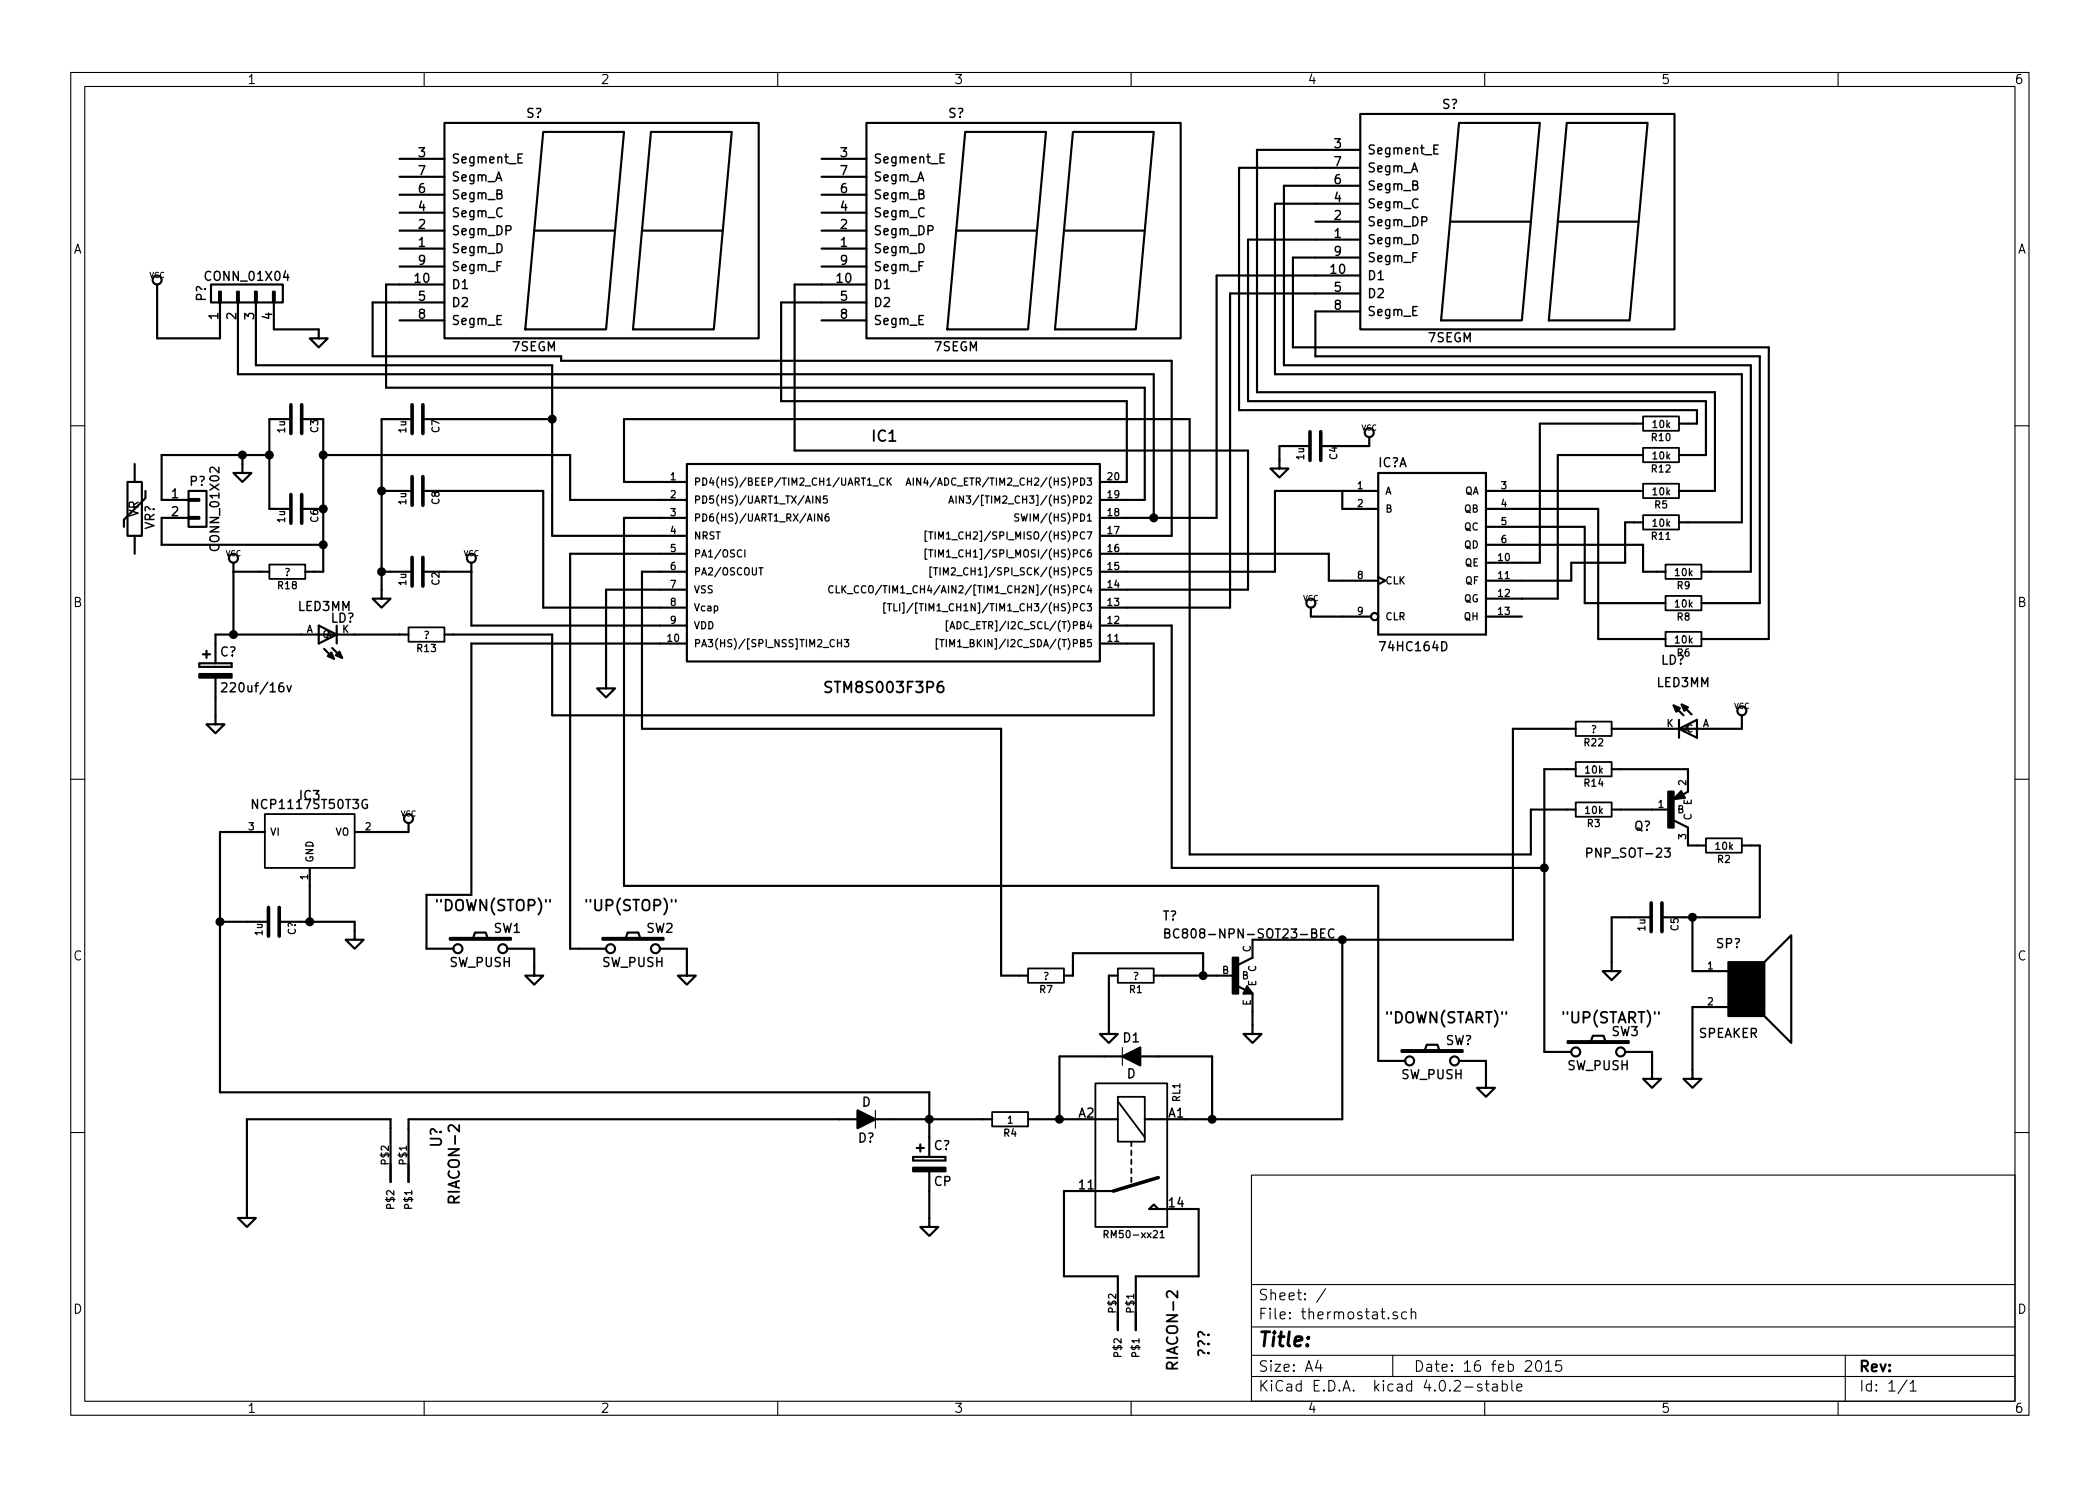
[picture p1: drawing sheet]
<svg xmlns="http://www.w3.org/2000/svg" width="297mm" height="210mm" viewBox="0 0 297 210" stroke-linecap="round" stroke-linejoin="round" font-family="sans-serif">
<g fill="none" stroke="#000" stroke-width=".15">
<path d="M10 10.3h277v189.9h-277zM12 12.2h273v186.1h-273zM60 10.3v1.9M110 10.3v1.9M160 10.3v1.9M210 10.3v1.9M260 10.3v1.9M10 60.2h2M285 60.2h2M10 110.3h2M285 110.3h2M123.8 157.1v2.5"/>
<path d="M158.7 148.2v2.5M10 160.2h2M177 166.3h108v32h-108zM285 160.2h2M60 198.3v1.9M110 198.3v1.9M160 198.3v1.9M177 194.8h108M177 191.8h108M177 187.8h108M177 181.8h108M186.4 192.5l-.3 1h.9"/>
<path d="M186.8 193v1M187.5 182.3l-1.3 2M197 191.8v3M197.6 185.7a.37 .37 0 0 0-.6 .1v.1a.54 .54 0 0 0 .6 .3l.1 .1-.1 .2-.1 .1-.5-.1M199 185.7l-.5-.1-.3 .3 .1 .6 .2 .1 .5-.1M199.6 185.7a.38 .38 0 0 1 .7 .1v.8M199.6 185.1v1.5M209.6 195.9a.37 .37 0 0 0-.6 .1v.1a.54 .54 0 0 0 .6 .3l.1 .1-.1 .2-.2 .1-.4-.1M210 198.3v1.9M210.1 195.8h.5M210.3 195.3v1.3l.2 .2h.1M211.2 195.9l.1-.1 .4 .1 .1 .9"/>
<path d="M211.8 196.2l-.5 .1-.2 .2 .1 .2 .1 .1 .5-.1M212.5 195.9a.48 .48 0 0 1 .6 .1l.1 .1-.1 .6a.48 .48 0 0 1-.6 0M212.5 195.3v1.5M213.8 195.3v1.3l.2 .2M214.6 196.3l.7-.1-.1-.3-.4-.1-.2 .2v.7l.2 .1 .4-.1M217.3 192.7a.35 .35 0 0 1 .4-.2 .35 .35 0 0 1 .3 .3 .77 .77 0 0 1-.4 1.2 .9 .9 0 0 1-.3-1.3zM218.6 193l.4-.5v1.5M218.6 194h.9M220.8 192.5h-.7l-.1 .7a.62 .62 0 0 1 .8 0l.1 .2-.1 .5-.2 .1h-.3l-.3-.1M260 198.3v1.9M261 191.8v6.5M269.7 195.2l-1.2 2"/>
<path d="M270.2 195.8l.4-.5v1.5M270.2 196.8h.8"/>
</g>
<g fill="none" stroke="#000" stroke-width=".3">
<path d="M62.9 17.4h44.4v30.5h-44.4zM76.8 18.7h11.5l-2.6 27.9h-11.4zM92.1 18.7h11.4l-2.5 27.9h-11.5zM122.6 17.4h44.4v30.5h-44.4zM136.5 18.7h11.5l-2.6 27.9h-11.4zM151.8 18.7h11.4l-2.5 27.9h-11.5zM192.4 16.1h44.5v30.5h-44.5zM206.4 17.4h11.4l-2.5 27.9h-11.5zM221.6 17.4h11.4l-2.5 27.9h-11.4zM56.5 32.6h6.4M56.5 35.2h6.4M56.5 22.5h6.4"/>
<path d="M56.5 30.1h6.4M56.5 27.6h6.4M56.5 25h6.4M56.5 37.7h6.4M75.6 32.6h11.4M90.8 32.6h11.4M116.2 32.6h6.4M116.2 35.2h6.4M116.2 22.5h6.4M116.2 30.1h6.4M116.2 27.6h6.4M116.2 25h6.4"/>
<path d="M116.2 37.7h6.4M135.3 32.6h11.4M150.5 32.6h11.4M186.1 31.4h6.3M192.4 39h-20.3v34.3h-16.5M192.4 26.3h-10.8v25.4h66v29.2h-6.9M192.4 21.2h-14.6v34.3h64.8v14h-5.1M192.4 33.9h-15.9v22.9h64.8v7.6h-3.8M192.4 28.8h-12.1v24.2h66.1v20.9h-8.9M192.4 23.7h-17.1v34.3h64.7v1.9h-2.5M192.4 36.4h-9.5v12.7h67.3v41.3h-9.5M205.1 31.4h11.4"/>
<path d="M220.3 31.4h11.5M22.2 40.3v7.6h8.9v-5.1M29.8 40.3h10.2v2.5h-10.2zM31 41.3h.2v1.5h-.2zM33.5 41.3h.3v1.5h-.3zM33.7 42.8v10.2h129.5v20.3M36.1 41.3h.2v1.5h-.2zM36.2 42.8v8.9h41.9v24.1h19M38.6 41.3h.3v1.5h-.3zM38.7 42.8v3.8h6.4v1.3h1.3l-1.3 1.2-1.3-1.2h1.3M40.9 59.3h-2.8v12.7h2.8M42.9 59.3h2.8v21.6h-2.5"/>
<path d="M56.5 45.3h6.4M58 59.3h-4v25.4h1.2l-1.2 1.3-1.3-1.3h1.3M60.1 59.3h18M62.9 40.3h-8.3v14.6h107.3v15.8h-6.3M62.9 42.8h-10.2v7.6h26.7v.6h86.3v24.8h-10.1M116.2 45.3h6.4M122.6 42.8h-12.1v14h48.9v11.4h-3.8M122.6 40.3h-10.2v23.4h64.1v19.7h-20.9M192.4 41.5h-18.4v44.5h-18.4M192.4 44.1h-6.3v6.3h62.8v34.9h-8.2M232.4 59.9h-14.6v19.7h-7.6M18 68.2h2.1v7.6h-2.1z"/>
<path d="M19 65.7v2.5M19 75.8v2.6M20.6 69.5v1l-3.1 3v1M26.7 73.1h1.5v.3h-1.5zM26.7 70.6h1.5v.3h-1.5zM26.7 69.5h2.5v5h-2.5zM26.7 73.3h-3.8v3.8h22.8M33 79.6v10.2M34.3 64.4v2.5h1.3l-1.3 1.3-1.3-1.3h1.3M38.1 64.4h-15.2v6.3h3.8M42.9 72h2.8M45.7 64.4h34.9v6.3h16.5"/>
<path d="M54 69.5h4M60.1 69.5h16.7v16.5h20.3M66.7 79.6v8.9h30.4M97.1 68.2h-8.8v-8.9h80v61.6h48.2v-6.4h6.4M97.1 73.3h-8.8v52h106.6v24.8h3.9M97.1 78.4h-16.5v55.8h5.1M97.2 65.7h58.4v27.9h-58.4zM155.6 78.4h32.4v3.8h6.9M185 63.1h-4v3.2h1.2l-1.2 1.3-1.3-1.3h1.3M189.9 69.5v2.5h5M193.7 61.8v1.3h-6.6M194.9 69.5h-14.6v11.4h-24.7"/>
<path d="M194.9 66.9h15.3v22.9h-15.3zM210.2 77.1h22.2v3.8h3.2M210.2 69.5h22.2M210.2 72h15.9v18.4h9.5M210.2 74.5h14v10.8h11.4M232.4 73.9h-2.5v5.7h-7.7v2.6h-12M232.4 64.4h-12.1v20.3h-10.1M28.2 93.8v.6zM28.2 94.4h4.6zM28.2 93.8h4.6zM28.7 92.6h1M29.2 92.1v1"/>
<path d="M30.5 95.9v6.6h1.2l-1.2 1.3-1.3-1.3h1.3M32.8 93.8v.6zM33 80.9h5.1M45.1 88.5l2.5 1.3-2.5 1.3zM45.8 91.8l1.4 1.4M47 91.7l1.4 1.4M47.6 88.5v2.6M54 80.9h4M57.8 89.8h-27.3v4M60.1 80.9h6.6M62.9 89.8h15.2v11.4h85.1v-10.1h-7.6M97.1 83.4h-11.4v14h1.3l-1.3 1.3-1.2-1.3h1.2"/>
<path d="M97.1 80.9h-6.3v22.2h50.8v34.9h3.8M97.1 91.1h-30.4v35.5h-6.4v7.6h3.8M155.6 88.5h10.1v34.3h52.7M185.4 86v1.2h8.5M194.9 81.7l1.1 .5-1.1 .5M210.2 87.2h5.1M236.7 99.8l1.4 1.4M237.9 99.7l1.4 1.4M37.5 117.7h-6.4v36.9h100.3v9.1M57.8 116.5v1.2h-7.6M222.9 108.8h-4.5v40h3.8M222.9 103.1h-8.9v29.9h-36.8v2.5l-2.1 1"/>
<path d="M228 114.5h8.2M228 108.8h10.8v3.2l-.8 .4M236.7 116.1l2.1 1v2.5h2.5M237.5 101.8v2.6M237.5 103.1l2.5-1.3v2.6zM237.7 112.6h-.3l.3-.2 .3 .4-1 .1 .7-.8 .4 .7M237.8 112l.5 .9-1.6 .2zM246.4 101.2v1.9h-18.4M246.4 119.6h2.5v10.2h-13.6M31.1 130.4h6.6M39.8 130.4h10.4v2.6h1.2l-1.2 1.2-1.3-1.2h1.3M43.8 122.8v7.6"/>
<path d="M63.6 132.7h8.7v.3h-8.7zM66.9 132.7l.3-.8h1.5l.3 .8M71.8 134.2h3.8v3.8h1.2l-1.2 1.3-1.3-1.3h1.3M85.2 132.7h8.7v.3h-8.7zM88.5 132.7l.3-.8h1.5l.3 .8M93.3 134.2h3.9v3.8h1.2l-1.2 1.3-1.3-1.3h1.3M150.5 138h1.3v-3.1h18.4v3.1M158.1 138h-1.3v8.3h1.3l-1.3 1.3-1.2-1.3h1.2M163.2 138h11.4M174.9 139.5l1.2 .6M176.4 139.6l.8 1h-1.3zM189.9 133v25.4h-22.3"/>
<path d="M233.3 129.8h-5.3v7.6h1.2l-1.2 1.3-1.3-1.3h1.3M239.4 129.8v7.6h5.1M249.6 136.1l3.8-3.8v15.3l-3.8-3.8M121.3 158.4h-63.5v8.9M123.8 158.4h16.5M145.4 158.4h7M154.9 158.4h3.2M158.7 149.5h-8.8v8.9M161.3 149.5h10.1v8.9M161.9 158.4h3.2M176.4 140.1l.1 .2h-.4l.3-.5 .5 .7h-.8M177.2 140.6v5.7h1.2l-1.2 1.3-1.3-1.3h1.3"/>
<path d="M198.2 148.6h8.7v.2h-8.7zM201.5 148.6l.3-.8h1.5l.3 .8M206.4 150.1h3.8v3.8h1.3l-1.3 1.3-1.3-1.3h1.3M221.7 147.3h8.7v.3h-8.7zM225 147.3l.3-.7h1.5l.3 .7M229.9 148.8h3.8v3.8h1.2l-1.2 1.3-1.3-1.3h1.3M244.5 142.5h-5.1v10.1h1.3l-1.3 1.3-1.3-1.3h1.3M55.2 167.3v-8.9h-20.3v13.9h1.3l-1.3 1.3-1.2-1.3h1.2M129.2 163.7v.5zM129.2 164.2h4.5zM129.2 163.7h4.5zM129.7 162.4h1"/>
<path d="M130.2 161.9v1M131.4 165.7v7.9h1.3l-1.3 1.3-1.2-1.3h1.2M133.7 163.7v.5zM152.4 168.5h-1.9v12.1h7.6v7.6M154.9 168.5h2.6M163.8 171.1l-.6-.7-.6 .7h2.5M167.6 171.1h1.9v9.5h-8.8v7.6"/>
<circle cx="22.2" cy="39.6" r=".63"/>
<circle cx="33" cy="79" r=".63"/>
<circle cx="66.7" cy="79" r=".63"/>
<circle cx="193.7" cy="61.2" r=".63"/>
<circle cx="185.4" cy="85.3" r=".63"/>
<circle cx="194.4" cy="87.2" r=".51"/>
<circle cx="57.8" cy="115.8" r=".63"/>
<circle cx="246.4" cy="100.6" r=".63"/>
<circle cx="64.8" cy="134.2" r=".63"/>
<circle cx="71.1" cy="134.2" r=".63"/>
<circle cx="86.4" cy="134.2" r=".63"/>
<circle cx="92.7" cy="134.2" r=".63"/>
<circle cx="199.4" cy="150.1" r=".63"/>
<circle cx="205.7" cy="150.1" r=".63"/>
<circle cx="222.9" cy="148.8" r=".63"/>
<circle cx="229.2" cy="148.8" r=".63"/>
</g>
<g fill="none" stroke="#000" stroke-width=".18">
<path d="M105.4 77.8v1M116 70.2v1l-.6-1v1M116.3 72.7v1l-.6-1v1M117 70.2h-.5v.5l.1-.1h.3l.1 .5-.2 .1-.3-.1M117.2 72.7l-.4 .1-.1 .7 .2 .2 .3-.1v-.5h-.3l-.2 .2M123.5 68.8h.7M125 67.7a.4 .4 0 0 0-.5 0 .4 .4 0 0 0-.1 .5 .37 .37 0 0 0 .2 .4 .37 .37 0 0 0 .4-.1M125.5 67.6v1.1M125.6 68.1l.5 .6M126.1 67.6l-.6 .6M128.2 68.7l.3-1.1 .3 1.1M128.3 68.4h.5"/>
<path d="M129.2 67.6v1.1M130.2 67.6v1.1l-.5-1.1v1.1M131.1 77.7h-.2v1.4h.2M131.1 75.2h-.2v1.4h.2M131.4 77.8h.6M131.4 75.3h.6M131.6 75.3v1M131.6 77.8v1M132.3 75.3v1M132.3 77.8v1M132.8 78.8v-1l.3 .7 .3-.7v1M132.8 76.3v-1l.3 .7 .3-.7v1"/>
<path d="M134.2 71.2l.3-1 .4 1M134.3 70.9h.5M135.2 70.2v1M136.3 70.2v1l-.6-1v1M144.1 72.8l-.4-.1-.2 .2 .1 .2 .5 .2v.3l-.2 .1h-.4M107.3 80.3h.6M117.8 83a.4 .4 0 0 0-.5 0 .4 .4 0 0 0-.1 .5 .37 .37 0 0 0 .2 .3 .37 .37 0 0 0 .4 0M118.3 82.9v1h.5M118.5 90.5v1M118.5 91h.5M119 90.5v1M119.1 82.9v1"/>
<path d="M119.2 83.3l.5 .6M119.4 90.5h.6l-.3 .4 .3 .1v.4l-.1 .1-.5-.1M119.7 82.9l-.6 .6M119.9 84h.7M121.4 83a.4 .4 0 0 0-.5 0 .4 .4 0 0 0-.1 .5 .37 .37 0 0 0 .2 .3 .37 .37 0 0 0 .4 0M125.3 85.3h-.3v1.5h.3M125.5 85.4h.6M125.8 85.4v1M126.4 85.4v1h.5M127.3 85.4v1M127.6 85.3h.3v1.5h-.3M129.1 85.4l-.8 1.3"/>
<path d="M131.8 80.2h-.3v1.5h.3M132.1 80.3h.5M132.3 80.3v1.1M132.7 90.4h-.3v1.4h.3M132.9 90.5h.6M133 80.3v1.1M133.2 90.5v1M133.5 81.4v-1.1l.3 .8 .3-.8v1.1M133.9 90.5v1M134.1 87.9h-.2v1.4h.2M134.3 91.5v-1l.4 .7 .3-.7v1M134.4 89l.3-1 .3 1"/>
<path d="M134.5 88.7h.5M135.4 88a.51 .51 0 0 1 .5 .5 .51 .51 0 0 1-.5 .5zM156.2 174.6h.5v-.2v-.2l-.5-.1v1M164.1 174.4l.3-.3v1M164.1 175.1h.6"/>
</g>
<g fill="none" stroke="#000" stroke-width=".25">
<path d="M232.4 58.9h5.1v2.1h-5.1zM38.1 79.9h5.1v2h-5.1zM232.4 63.4h5.1v2h-5.1zM232.4 68.4h5.1v2.1h-5.1zM232.4 72.9h5.1v2h-5.1zM235.6 79.9h5.1v2h-5.1zM57.8 88.8h5.1v2h-5.1zM235.6 84.3h5.1v2.1h-5.1zM235.6 89.4h5.1v2h-5.1zM37.5 115.2h12.7v7.6h-12.7zM222.9 102.1h5.1v2h-5.1zM222.9 113.5h5.1v2.1h-5.1z"/>
<path d="M222.9 107.8h5.1v2h-5.1zM241.3 118.6h5.1v2h-5.1zM82.9 127.3v.3M145.4 137h5.1v2.1h-5.1zM158.1 137h5.1v2.1h-5.1zM140.3 157.3h5.1v2.1h-5.1zM154.9 153.3h10.2v20.3h-10.2zM158.1 155.2h3.8v6.3h-3.8zM158.1 155.8l3.8 5.1M160 161.5v.7M160 162.8v.6M160 164.1v.6"/>
<path d="M160 165.3v.7M160 166.6v.7"/>
</g>
<g fill="none" stroke="#000" stroke-width=".51">
<path d="M41.1 57.3v4M42.7 57.3v4M58.3 57.3v4M59.8 57.3v4M41.1 70v4M42.7 70v4M58.3 67.4v4.1M58.3 78.9v4M59.8 67.4v4.1M59.8 78.9v4M185.3 61.1v4M186.8 61.1v4"/>
<path d="M38 128.4v4.1M39.5 128.4v4.1M233.6 127.8v4M235.1 127.8v4M163.8 166.6l-6.3 1.9"/>
</g>
<g fill="none" stroke="#000" stroke-width=".2">
<path d="M73.3 22.4h.4M73.9 21.8h-.6v1.3h.6M133 22.4h.4M133.6 21.8h-.6v1.3h.6M202.8 21.1h.5M203.4 20.5h-.6v1.3h.6M31.4 96.7l.5-.1 .1 .1 .1 .3-.1 .1-.7 .8h.8M40.6 97l.3 .9 .3-.9M51.9 113.2a.51 .51 0 0 0-.6 .1 .51 .51 0 0 0-.1 .5 .47 .47 0 0 0 .2 .5 .47 .47 0 0 0 .6 0v-.5h-.3M164.8 132h.4l.2-.1v-.2l-.1-.2-.5-.1v1.3h.5l.2-.2a.33 .33 0 0 0-.3-.5M166.8 131.5a.5 .5 0 0 0-.7 0 .5 .5 0 0 0-.1 .7 .47 .47 0 0 0 .2 .4 .47 .47 0 0 0 .6 0M186.8 132h.4"/>
<path d="M187.4 131.4h-.6v1.3h.6M188.7 131.5a.5 .5 0 0 0-.6 0 .5 .5 0 0 0-.2 .7 .47 .47 0 0 0 .2 .4 .47 .47 0 0 0 .6 0"/>
</g>
<path d="M28.2 95.4h4.6v.5h-4.6zM46.4 92.8l.5-.5 .3 .9zM47.5 92.7l.5-.5 .4 .9zM236.7 99.8l.9 .4-.5 .5zM237.9 99.7l.9 .4-.5 .5zM236 112h.7v5.1h-.7zM244.5 136.1h5.1v7.7h-5.1zM121.3 157.1l2.5 1.3-2.5 1.2zM158.7 149.5l2.6-1.3v2.5zM174.4 135.5h.7v5.1h-.7zM129.2 165.2h4.5v.5h-4.5z" fill="#000" stroke="#000" stroke-width=".3"/>
<g fill="#000" stroke="#000" stroke-width=".25">
<circle cx="78.1" cy="59.3" r=".51"/>
<circle cx="34.3" cy="64.4" r=".51"/>
<circle cx="38.1" cy="64.4" r=".51"/>
<circle cx="45.7" cy="64.4" r=".51"/>
<circle cx="45.7" cy="72" r=".51"/>
<circle cx="45.7" cy="77.1" r=".51"/>
<circle cx="54" cy="69.5" r=".51"/>
<circle cx="163.2" cy="73.3" r=".51"/>
<circle cx="33" cy="89.8" r=".51"/>
<circle cx="54" cy="80.9" r=".51"/>
<circle cx="31.1" cy="130.4" r=".51"/>
<circle cx="43.8" cy="130.4" r=".51"/>
<circle cx="170.2" cy="138" r=".51"/>
<circle cx="189.9" cy="133" r=".51"/>
<circle cx="218.4" cy="122.8" r=".51"/>
<circle cx="239.4" cy="129.8" r=".51"/>
<circle cx="131.4" cy="158.4" r=".51"/>
<circle cx="149.9" cy="158.4" r=".51"/>
<circle cx="171.5" cy="158.4" r=".51"/>
</g>
<text font-size="2.8" x="178" y="190.5">Title:</text>
<g font-size="2.1">
<text x="123.4" y="62.5">IC1</text>
<text x="117.2" y="98">STM8S003F3P6</text>
<text x="62.2" y="128.9">&quot;DOWN(STOP)&quot;</text>
<text x="83.7" y="128.9">&quot;UP(STOP)&quot;</text>
<text x="196.1" y="144.8">&quot;DOWN(START)&quot;</text>
<text x="221.5" y="144.8">&quot;UP(START)&quot;</text>
<text x="62.5" y="162.3" transform="rotate(-90 62.5 162.3)">U?</text>
<text x="65" y="169.8" transform="rotate(-90 65 169.8)">RIACON-2</text>
<text x="178" y="184">Sheet: /</text>
<text x="178" y="186.7">File: thermostat.sch</text>
<text x="166.6" y="193.3" transform="rotate(-90 166.6 193.3)">RIACON-2</text>
<text x="171.1" y="192" transform="rotate(-90 171.1 192)">???</text>
<text x="178" y="196.9">KiCad E.D.A. kicad 4.0.2-stable</text>
<text x="178" y="194.1">Size: A4</text>
<text x="200" y="194.1">Date: 16 feb 2015</text>
<text x="263" y="194.1">Rev:</text>
<text x="263" y="196.9">Id: 1/1</text>
</g>
<g font-size="1.8">
<text x="35" y="11.9">1</text>
<text x="85" y="11.9">2</text>
<text x="135" y="11.9">3</text>
<text x="185" y="11.9">4</text>
<text x="235" y="11.9">5</text>
<text x="285" y="11.9">6</text>
<text x="74.4" y="16.7">S?</text>
<text x="134.1" y="16.7">S?</text>
<text x="204" y="15.4">S?</text>
<text x="59.2" y="22.2">3</text>
<text x="63.9" y="23.1">Segment_E</text>
<text x="118.9" y="22.2">3</text>
<text x="123.6" y="23.1">Segment_E</text>
<text x="188.7" y="20.9">3</text>
<text x="188.7" y="23.5">7</text>
<text x="193.4" y="21.8">Segment_E</text>
<text x="59.2" y="29.8">4</text>
<text x="59.2" y="27.3">6</text>
<text x="59.2" y="24.8">7</text>
<text x="63.9" y="28.2">Segm_B</text>
<text x="63.9" y="25.6">Segm_A</text>
<text x="118.9" y="29.8">4</text>
<text x="118.9" y="27.3">6</text>
<text x="118.9" y="24.8">7</text>
<text x="123.6" y="28.2">Segm_B</text>
<text x="123.6" y="25.6">Segm_A</text>
<text x="188.7" y="28.6">4</text>
<text x="188.7" y="26">6</text>
<text x="193.4" y="29.5">Segm_C</text>
<text x="193.4" y="26.9">Segm_B</text>
<text x="193.4" y="24.4">Segm_A</text>
<text x="10.4" y="35.9">A</text>
<text x="59.2" y="34.9">1</text>
<text x="59.2" y="32.4">2</text>
<text x="63.9" y="35.8">Segm_D</text>
<text x="63.9" y="33.3">Segm_DP</text>
<text x="63.9" y="30.7">Segm_C</text>
<text x="118.9" y="34.9">1</text>
<text x="118.9" y="32.4">2</text>
<text x="123.6" y="35.8">Segm_D</text>
<text x="123.6" y="33.3">Segm_DP</text>
<text x="123.6" y="30.7">Segm_C</text>
<text x="188.7" y="33.6">1</text>
<text x="188.7" y="31.1">2</text>
<text x="193.4" y="34.5">Segm_D</text>
<text x="193.4" y="32">Segm_DP</text>
<text x="285.4" y="35.9">A</text>
<text x="29.3" y="39.7">CONN_01X04</text>
<text x="58.7" y="40">10</text>
<text x="59.2" y="37.5">9</text>
<text x="63.9" y="38.3">Segm_F</text>
<text x="63.9" y="40.9">D1</text>
<text x="118.4" y="40">10</text>
<text x="118.9" y="37.5">9</text>
<text x="123.6" y="38.3">Segm_F</text>
<text x="123.6" y="40.9">D1</text>
<text x="188.3" y="38.7">10</text>
<text x="188.7" y="41.3">5</text>
<text x="188.7" y="36.2">9</text>
<text x="193.4" y="37.1">Segm_F</text>
<text x="193.4" y="39.6">D1</text>
<text x="29.1" y="42.6" transform="rotate(-90 29.1 42.6)">P?</text>
<text x="30.9" y="45.2" transform="rotate(-90 30.9 45.2)">1</text>
<text x="33.4" y="45.2" transform="rotate(-90 33.4 45.2)">2</text>
<text x="35.9" y="45.2" transform="rotate(-90 35.9 45.2)">3</text>
<text x="38.5" y="45.2" transform="rotate(-90 38.5 45.2)">4</text>
<text x="59.2" y="42.5">5</text>
<text x="59.2" y="45.1">8</text>
<text x="63.9" y="43.4">D2</text>
<text x="63.9" y="46">Segm_E</text>
<text x="118.9" y="42.5">5</text>
<text x="118.9" y="45.1">8</text>
<text x="123.6" y="43.4">D2</text>
<text x="123.6" y="46">Segm_E</text>
<text x="188.7" y="43.8">8</text>
<text x="193.4" y="42.2">D2</text>
<text x="193.4" y="44.7">Segm_E</text>
<text x="72.5" y="49.7">7SEGM</text>
<text x="132.2" y="49.7">7SEGM</text>
<text x="202" y="48.4">7SEGM</text>
<text x="24.3" y="70.5">1</text>
<text x="26.8" y="68.7">P?</text>
<text x="194.9" y="66.1">IC?A</text>
<text x="19.6" y="73.2" transform="rotate(-90 19.6 73.2)">VR</text>
<text x="21.8" y="74.9" transform="rotate(-90 21.8 74.9)">VR?</text>
<text x="24.3" y="73">2</text>
<text x="31" y="77.6" transform="rotate(-90 31 77.6)">CONN_01X02</text>
<text x="10.4" y="85.9">B</text>
<text x="42.1" y="86.4">LED3MM</text>
<text x="46.8" y="88.1">LD?</text>
<text x="285.4" y="85.9">B</text>
<text x="31.1" y="92.9">C?</text>
<text x="195.6" y="92.1">74HC164D</text>
<text x="234.9" y="94">LD?</text>
<text x="32.2" y="97.9">220uf/16v</text>
<text x="234.3" y="97.2">LED3MM</text>
<text x="42.4" y="113.2">IC3</text>
<text x="36.1" y="114.4">NCP1117ST50T3G</text>
<text x="231.1" y="117.5">Q?</text>
<text x="224.9" y="121.3">PNP_SOT-23</text>
<text x="69.8" y="132">SW1</text>
<text x="91.4" y="132">SW2</text>
<text x="164.4" y="130.2">T?</text>
<text x="10.4" y="135.9">C</text>
<text x="63.6" y="136.8">SW_PUSH</text>
<text x="85.2" y="136.8">SW_PUSH</text>
<text x="166.5" y="132.8">BC808-NPN-SOT23-BEC</text>
<text x="242.8" y="134.1">SP?</text>
<text x="285.4" y="135.9">C</text>
<text x="158.9" y="147.5">D1</text>
<text x="204.4" y="147.8">SW?</text>
<text x="228" y="146.6">SW3</text>
<text x="240.2" y="146.8">SPEAKER</text>
<text x="159.4" y="152.5">D</text>
<text x="198.2" y="152.7">SW_PUSH</text>
<text x="221.7" y="151.4">SW_PUSH</text>
<text x="121.4" y="161.6">D?</text>
<text x="121.9" y="156.6">D</text>
<text x="152.6" y="158.1">A2</text>
<text x="165.3" y="158.1">A1</text>
<text x="132.1" y="162.7">C?</text>
<text x="132.1" y="167.8">CP</text>
<text x="152.7" y="168.3">11</text>
<text x="165.4" y="170.8">14</text>
<text x="10.4" y="185.9">D</text>
<text x="285.4" y="185.9">D</text>
<text x="35" y="199.9">1</text>
<text x="85" y="199.9">2</text>
<text x="135" y="199.9">3</text>
<text x="185" y="199.9">4</text>
<text x="235" y="199.9">5</text>
<text x="285" y="199.9">6</text>
</g>
<g font-size="1.4">
<text x="40.3" y="61.2" transform="rotate(-90 40.3 61.2)">1u</text>
<text x="45" y="61.2" transform="rotate(-90 45 61.2)">C3</text>
<text x="57.5" y="61.2" transform="rotate(-90 57.5 61.2)">1u</text>
<text x="62.2" y="61.2" transform="rotate(-90 62.2 61.2)">C7</text>
<text x="184.5" y="65" transform="rotate(-90 184.5 65)">1u</text>
<text x="189.2" y="65" transform="rotate(-90 189.2 65)">C4</text>
<text x="233.7" y="62.4">R10</text>
<text x="233.8" y="60.5">10k</text>
<text x="233.8" y="65">10k</text>
<text x="57.5" y="71.4" transform="rotate(-90 57.5 71.4)">1u</text>
<text x="62.2" y="71.3" transform="rotate(-90 62.2 71.3)">C8</text>
<text x="94.8" y="67.9">1</text>
<text x="94.8" y="70.5">2</text>
<text x="98.1" y="68.7">PD4(HS)/BEEP/TIM2_CH1/UART1_CK</text>
<text x="98.1" y="71.2">PD5(HS)/UART1_TX/AIN5</text>
<text x="131" y="68.7">AIN4/ADC_ETR/TIM2_CH2/(HS)PD3</text>
<text x="137.1" y="71.2">AIN3/[TIM2_CH3]/(HS)PD2</text>
<text x="156.7" y="67.9">20</text>
<text x="156.7" y="70.5">19</text>
<text x="192" y="69.2">1</text>
<text x="192" y="71.7">2</text>
<text x="196" y="70">A</text>
<text x="207" y="70">QA</text>
<text x="212.3" y="69.2">3</text>
<text x="212.3" y="71.7">4</text>
<text x="233.7" y="66.8">R12</text>
<text x="233.8" y="70.1">10k</text>
<text x="234.1" y="71.9">R5</text>
<text x="40.3" y="73.9" transform="rotate(-90 40.3 73.9)">1u</text>
<text x="45" y="73.9" transform="rotate(-90 45 73.9)">C6</text>
<text x="94.8" y="73">3</text>
<text x="94.8" y="75.6">4</text>
<text x="98.1" y="73.8">PD6(HS)/UART1_RX/AIN6</text>
<text x="98.1" y="76.3">NRST</text>
<text x="133.7" y="76.3">[TIM1_CH2]/SPI_MISO/(HS)PC7</text>
<text x="144.7" y="73.8">SWIM/(HS)PD1</text>
<text x="156.7" y="75.6">17</text>
<text x="156.7" y="73">18</text>
<text x="196" y="72.5">B</text>
<text x="207" y="72.5">QB</text>
<text x="207" y="75.1">QC</text>
<text x="207" y="77.6">QD</text>
<text x="212.3" y="74.3">5</text>
<text x="212.3" y="76.8">6</text>
<text x="233.7" y="76.4">R11</text>
<text x="233.8" y="74.5">10k</text>
<text x="39.3" y="83.4">R18</text>
<text x="40.2" y="81.5">?</text>
<text x="57.5" y="82.8" transform="rotate(-90 57.5 82.8)">1u</text>
<text x="62.2" y="82.8" transform="rotate(-90 62.2 82.8)">C2</text>
<text x="94.8" y="78.1">5</text>
<text x="94.8" y="80.6">6</text>
<text x="94.8" y="83.2">7</text>
<text x="98.1" y="78.9">PA1/OSCI</text>
<text x="98.1" y="81.4">PA2/OSCOUT</text>
<text x="98.1" y="83.9">VSS</text>
<text x="121.6" y="83.9">CLK_CCO/TIM1_CH4/AIN2/[TIM1_CH2N]/(HS)PC4</text>
<text x="133.7" y="78.9">[TIM1_CH1]/SPI_MOSI/(HS)PC6</text>
<text x="134.3" y="81.4">[TIM2_CH1]/SPI_SCK/(HS)PC5</text>
<text x="156.7" y="83.2">14</text>
<text x="156.7" y="80.6">15</text>
<text x="156.7" y="78.1">16</text>
<text x="192" y="81.9">8</text>
<text x="196" y="82.7">CLK</text>
<text x="207.1" y="80.1">QE</text>
<text x="207.2" y="82.7">QF</text>
<text x="211.9" y="79.4">10</text>
<text x="211.9" y="81.9">11</text>
<text x="237" y="81.5">10k</text>
<text x="237.2" y="83.4">R9</text>
<text x="43.3" y="89.5">A</text>
<text x="48.4" y="89.5">K</text>
<text x="94.8" y="85.7">8</text>
<text x="94.8" y="88.3">9</text>
<text x="98.1" y="86.5">Vcap</text>
<text x="98.1" y="89">VDD</text>
<text x="129" y="86.5">[TLI]/[TIM1_CH1N]/TIM1_CH3/(HS)PC3</text>
<text x="135.8" y="89">[ADC_ETR]/I2C_SCL/(T)PB4</text>
<text x="156.7" y="88.3">12</text>
<text x="156.7" y="85.7">13</text>
<text x="192" y="87">9</text>
<text x="196" y="87.8">CLR</text>
<text x="207" y="85.2">QG</text>
<text x="207" y="87.8">QH</text>
<text x="211.9" y="84.4">12</text>
<text x="211.9" y="87">13</text>
<text x="237" y="85.9">10k</text>
<text x="237.2" y="87.8">R8</text>
<text x="45.6" y="90.3">CA</text>
<text x="59" y="92.2">R13</text>
<text x="59.9" y="90.4">?</text>
<text x="94.4" y="90.8">10</text>
<text x="98.1" y="91.6">PA3(HS)/[SPI_NSS]TIM2_CH3</text>
<text x="134.8" y="91.6">[TIM1_BKIN]/I2C_SDA/(T)PB5</text>
<text x="156.7" y="90.8">11</text>
<text x="237" y="91">10k</text>
<text x="237.2" y="92.9">R6</text>
<text x="224.1" y="105.6">R22</text>
<text x="225" y="103.7">?</text>
<text x="235.7" y="102.9">K</text>
<text x="238" y="103.6">AC</text>
<text x="240.8" y="102.9">A</text>
<text x="224.1" y="111.3">R14</text>
<text x="224.3" y="109.4">10k</text>
<text x="238.5" y="111.1" transform="rotate(-90 238.5 111.1)">2</text>
<text x="239.3" y="114" transform="rotate(-90 239.3 114)">E</text>
<text x="35.2" y="117.5">3</text>
<text x="38.2" y="118.2">VI</text>
<text x="47.3" y="118.2">VO</text>
<text x="51.7" y="117.5">2</text>
<text x="224.3" y="115.2">10k</text>
<text x="224.5" y="117">R3</text>
<text x="234.6" y="114.3">1</text>
<text x="237.2" y="115.1">B</text>
<text x="238.5" y="118.7" transform="rotate(-90 238.5 118.7)">3</text>
<text x="239.3" y="116.1" transform="rotate(-90 239.3 116.1)">C</text>
<text x="43.6" y="124.5" transform="rotate(-90 43.6 124.5)">1</text>
<text x="44.3" y="122" transform="rotate(-90 44.3 122)">GND</text>
<text x="242.7" y="120.2">10k</text>
<text x="243" y="122.1">R2</text>
<text x="232.7" y="131.7" transform="rotate(-90 232.7 131.7)">1u</text>
<text x="237.4" y="131.7" transform="rotate(-90 237.4 131.7)">C5</text>
<text x="37.1" y="132.3" transform="rotate(-90 37.1 132.3)">1u</text>
<text x="41.8" y="132.3" transform="rotate(-90 41.8 132.3)">C?</text>
<text x="172.8" y="137.8">B</text>
<text x="176.9" y="134.7" transform="rotate(-90 176.9 134.7)">C</text>
<text x="177.7" y="137.5" transform="rotate(-90 177.7 137.5)">C</text>
<text x="241.6" y="137.2">1</text>
<text x="147.1" y="140.5">R7</text>
<text x="147.5" y="138.7">?</text>
<text x="159.8" y="140.5">R1</text>
<text x="160.2" y="138.7">?</text>
<text x="175.6" y="138.6">B</text>
<text x="176.9" y="142.3" transform="rotate(-90 176.9 142.3)">E</text>
<text x="177.7" y="139.6" transform="rotate(-90 177.7 139.6)">E</text>
<text x="241.6" y="142.2">2</text>
<text x="166.9" y="155.9" transform="rotate(-90 166.9 155.9)">RL1</text>
<text x="142" y="160.8">R4</text>
<text x="142.5" y="159">1</text>
<text x="55" y="164.7" transform="rotate(-90 55 164.7)">P$2</text>
<text x="57.5" y="164.7" transform="rotate(-90 57.5 164.7)">P$1</text>
<text x="55.8" y="170.8" transform="rotate(-90 55.8 170.8)">P$2</text>
<text x="58.3" y="170.8" transform="rotate(-90 58.3 170.8)">P$1</text>
<text x="156.7" y="175.2">RM50-xx21</text>
<text x="157.9" y="185.6" transform="rotate(-90 157.9 185.6)">P$2</text>
<text x="160.4" y="185.6" transform="rotate(-90 160.4 185.6)">P$1</text>
<text x="158.6" y="191.7" transform="rotate(-90 158.6 191.7)">P$2</text>
<text x="161.2" y="191.7" transform="rotate(-90 161.2 191.7)">P$1</text>
</g>
<g font-size="1.1">
<text x="21.1" y="39.3">VCC</text>
<text x="192.6" y="60.9">VCC</text>
<text x="31.9" y="78.7">VCC</text>
<text x="65.6" y="78.7">VCC</text>
<text x="184.3" y="85">VCC</text>
<text x="245.3" y="100.3">VCC</text>
<text x="56.7" y="115.5">VCC</text>
</g>
</svg>
